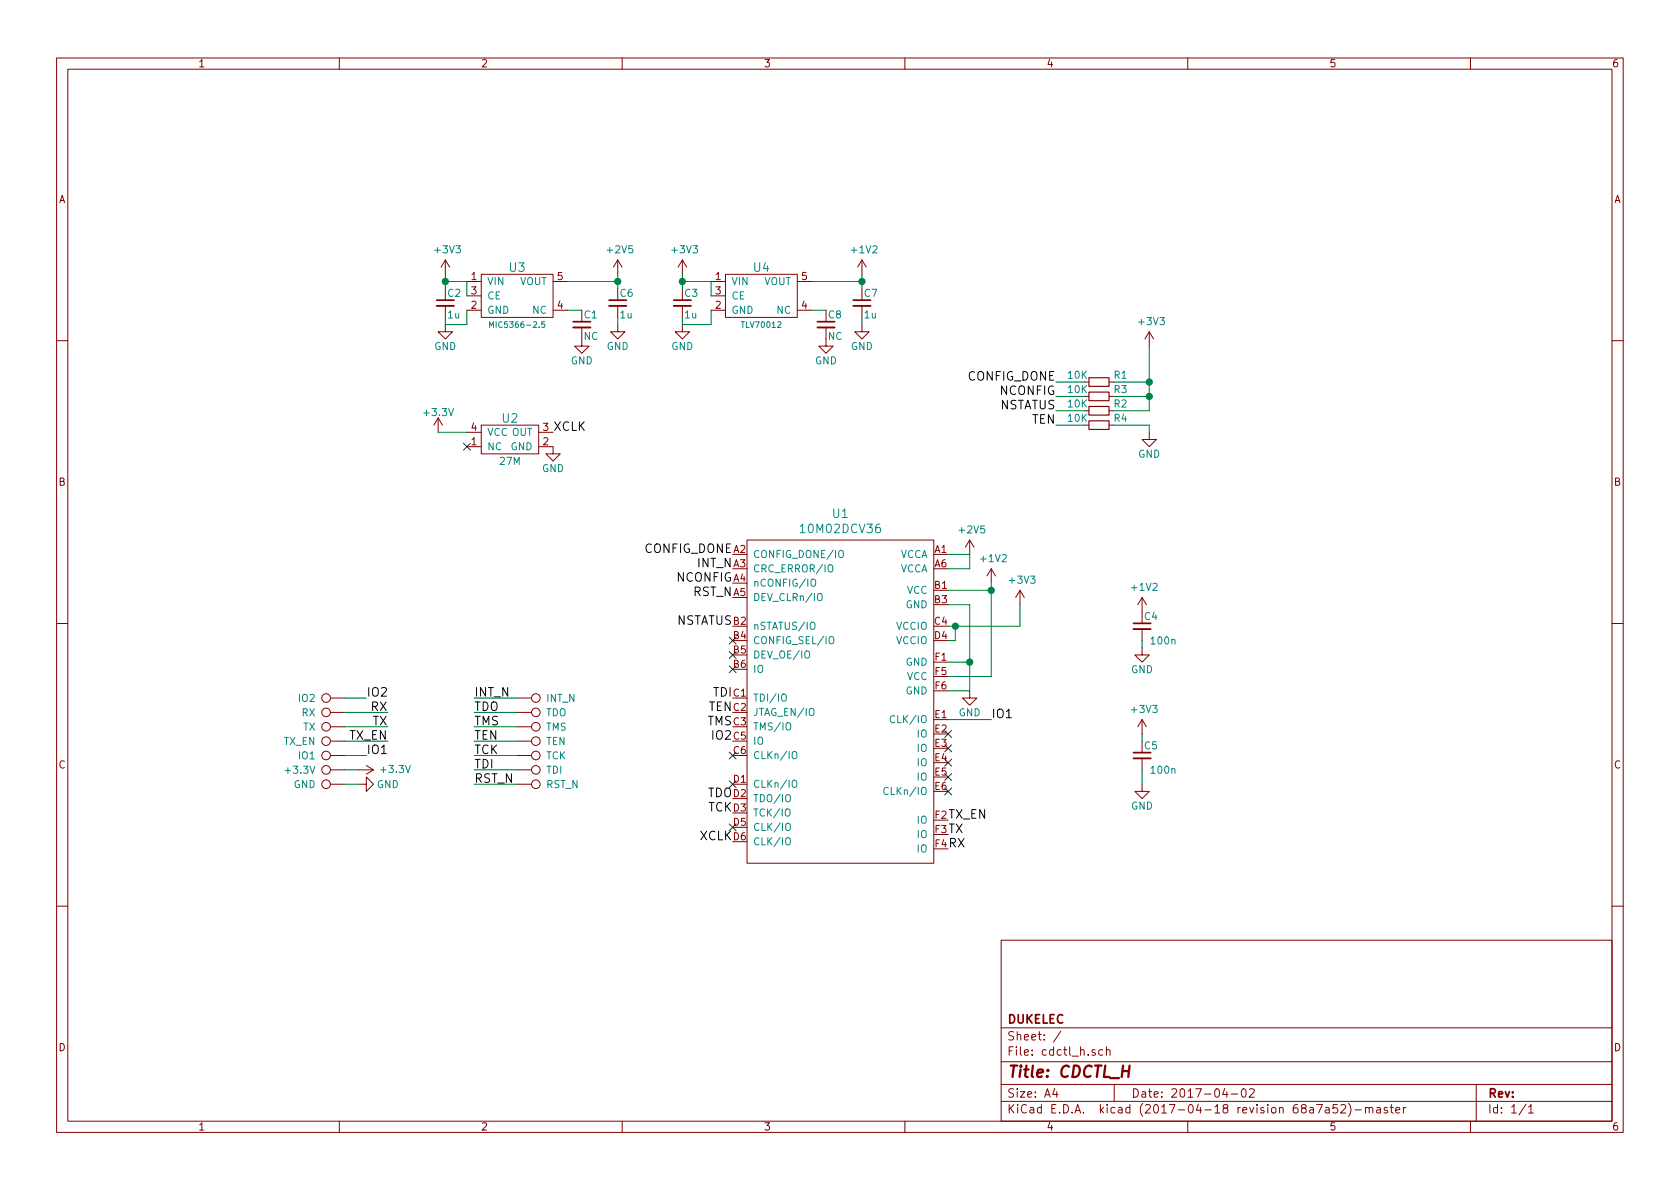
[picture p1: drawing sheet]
<svg xmlns="http://www.w3.org/2000/svg" width="297mm" height="210mm" viewBox="0 0 297 210" stroke-linecap="round" stroke-linejoin="round" font-family="sans-serif">
<g fill="none" stroke="#840000" stroke-width=".18">
<path d="M10 10.3h277v189.9h-277zM12 12.2h273v186.1h-273zM60 10.3v1.9M110 10.3v1.9M160 10.3v1.9M210 10.3v1.9M260 10.3v1.9M78.7 57.4v1.3h1.3l-1.3 1.2-1.2-1.2h1.2M78.7 46v2.5M78.7 54.1v2M78.7 46l-.7 1.2M78.7 46l.8 1.2"/>
<path d="M82.5 49.8h2.6M82.5 54.9h2.6M82.5 52.3h2.6M85.1 48.5h12.7v7.6h-12.7zM97.8 49.8h2.5M97.8 54.9h2.5M102.9 57.9v3.3h1.2l-1.2 1.3-1.3-1.3h1.3M109.2 57.4v1.3h1.3l-1.3 1.2-1.3-1.2h1.3M109.2 46l-.7 1.2M109.2 46v2.5M109.2 54.1v2M109.2 46l.8 1.2"/>
<path d="M120.6 57.4v1.3h1.3l-1.3 1.2-1.2-1.2h1.2M120.6 46v2.5M120.6 54.1v2M120.6 46l-.7 1.2M120.6 46l.8 1.2M125.7 49.8h2.6M125.7 54.9h2.6M125.7 52.3h2.6M128.3 48.5h12.7v7.6h-12.7zM141 49.8h2.5M141 54.9h2.5M146 57.9v3.3h1.3l-1.3 1.3-1.2-1.3h1.2"/>
<path d="M152.4 57.4v1.3h1.3l-1.3 1.2-1.3-1.2h1.3M152.4 46v2.5M152.4 54.1v2M152.4 46l-.8 1.2M152.4 46l.8 1.2M203.2 58.7l-.8 1.2M203.2 58.7v2.5M203.2 58.7l.8 1.2M10 60.2h2M77.5 73.9l-.8 1.3M77.5 73.9v2.5M77.5 73.9l.7 1.3"/>
<path d="M82.5 79h2.6M82.5 76.4h2.6M85.1 75.2h10.1v5.1h-10.1zM95.2 79h2.6v1.3h1.3l-1.3 1.2-1.3-1.2h1.3M95.2 76.4h2.6M196.1 67.6h.7M196.1 72.6h.7M196.1 70.1h.7M196.1 75.2h.7M203.2 76.4v1.3h1.3l-1.3 1.3-1.3-1.3h1.3M285 60.2h2M132.1 95.5h33v57.1h-33z"/>
<path d="M171.4 95.5l-.7 1.3M171.4 95.5v2.5M171.4 95.5l.8 1.3M10 110.3h2M175.3 100.6l-.8 1.2M175.3 100.6v2.5M175.3 100.6l.7 1.2M180.3 104.4l-.7 1.3M180.3 104.4v2.5M180.3 104.4l.8 1.3M201.9 114.5v1.3h1.3l-1.3 1.3-1.2-1.3h1.2M201.9 105.7v2.5"/>
<path d="M201.9 111.2v2.1M201.9 105.7l-.7 1.2M201.9 105.7l.8 1.2M285 110.3h2M58.4 136.1h2.6M58.4 128.5h2.6M58.4 133.6h2.6M58.4 126h2.6M58.4 131.1h2.6M58.4 138.7h2.6M58.4 123.4h2.6M63.5 138.7h1.3v1.2l1.2-1.2-1.2-1.3v1.3"/>
<path d="M63.5 136.1h2.5M64.8 135.4l1.2 .7M66 136.1l-1.2 .8M91.4 136.1h2.6M91.4 128.5h2.6M91.4 133.6h2.6M91.4 126h2.6M91.4 131.1h2.6M91.4 138.7h2.6M91.4 123.4h2.6M171.4 122.2v1.2h1.3l-1.3 1.3-1.2-1.3h1.2M201.9 138.7v1.2h1.3l-1.3 1.3-1.2-1.3h1.2"/>
<path d="M201.9 127.2v2.6M201.9 134.1v2M201.9 127.2l-.7 1.3M201.9 127.2l.8 1.3M10 160.2h2M177 166.3h108v32h-108zM285 160.2h2M60 198.3v1.9M110 198.3v1.9M160 198.3v1.9M177 194.8h108M177 191.8h108"/>
<path d="M177 187.8h108M177 181.8h108M186.5 192.5l-.4 1h1M186.8 193v1M187.6 182.3l-1.3 2M193.6 185.7l-.3-.1-.2 .2v.2l.5 .2v.3h-.5M195 185.7l-.4-.1-.3 .3v.6l.3 .1 .4-.1M195.6 185.7l.2-.1 .4 .1 .1 .9M195.6 185.1v1.5M197 191.8v3M210 198.3v1.9M216.6 192.5l-.4 1h.9"/>
<path d="M216.9 193v1M217.7 193.5h1.1M219.6 192.7l.4-.2a.94 .94 0 0 1 0 1.5 .82 .82 0 0 1-.4-1.3zM220.9 192.7l.2-.2h.4l.2 .2 .1 .3-1 1h1M232.8 195.3h1l-.7 1.5M234.4 195.9h.5l.1 .9M235 196.2l-.5 .1-.2 .2 .2 .3 .5-.1M236.4 195.3h-.7v.7l.2-.1 .5 .1 .1 .2-.1 .5-.2 .1-.5-.1M237.1 195.5l.2-.2h.3l.3 .2v.3l-.9 1h.9M238.4 195.1a1.71 1.71 0 0 1 0 2.3M239.6 196.3h1.1M241.4 196l.1-.1a.37 .37 0 0 1 .6 .1v.8"/>
<path d="M241.4 195.8v1M242.1 196l.2-.2 .3 .1 .1 .9M243.4 195.9h.6l.1 .9M244.1 196.2l-.5 .1-.2 .2 .2 .3 .5-.1M245.3 195.9l-.4-.1-.2 .2 .1 .3 .5 .1v.3h-.6M245.8 195.8h.6M246 195.3v1.3l.4 .2M246.8 196.3l.7-.1-.1-.3-.4-.1-.2 .2 .1 .7h.5M248.1 195.8v1M248.6 195.8l-.5 .3M260 198.3v1.9M261 191.8v6.5"/>
<path d="M269.8 195.2l-1.2 2M270.3 195.8l.4-.5v1.5M270.3 196.8h.8"/>
<circle cx="57.7" cy="126" r=".76"/>
<circle cx="57.7" cy="138.7" r=".76"/>
<circle cx="57.7" cy="136.1" r=".76"/>
<circle cx="57.7" cy="128.5" r=".76"/>
<circle cx="57.7" cy="131.1" r=".76"/>
<circle cx="57.7" cy="133.6" r=".76"/>
<circle cx="57.7" cy="123.4" r=".76"/>
<circle cx="94.7" cy="136.1" r=".76"/>
<circle cx="94.7" cy="128.5" r=".76"/>
<circle cx="94.7" cy="126" r=".76"/>
<circle cx="94.7" cy="133.6" r=".76"/>
<circle cx="94.7" cy="131.1" r=".76"/>
<circle cx="94.7" cy="138.7" r=".76"/>
<circle cx="94.7" cy="123.4" r=".76"/>
</g>
<path d="M199.7 188.4l-.2 2" fill="none" stroke="#840000" stroke-width=".41"/>
<g fill="none" stroke="#000084" stroke-width=".18">
<path d="M81.9 78.4l1.3 1.2M83.2 78.4l-1.3 1.2M128.9 112.7l1.2 1.2M128.9 115.2l1.2 1.2M128.9 117.7l1.2 1.3M130.1 112.7l-1.2 1.2M130.1 115.2l-1.2 1.2M130.1 117.7l-1.2 1.3M128.9 133l1.2 1.2M128.9 138.1l1.2 1.2M130.1 133l-1.2 1.2M130.1 138.1l-1.2 1.2"/>
<path d="M167 139.3l1.2 1.3M167 136.8l1.2 1.2M167 134.3l1.2 1.2M167 131.7l1.2 1.2M167 129.2l1.2 1.2M168.2 139.3l-1.2 1.3M168.2 136.8l-1.2 1.2M168.2 134.3l-1.2 1.2M168.2 131.7l-1.2 1.2M168.2 129.2l-1.2 1.2M128.9 145.7l1.2 1.2M130.1 145.7l-1.2 1.2"/>
</g>
<g fill="none" stroke="#008484" stroke-width=".18">
<path d="M86.6 57.9v-1l.3 .7 .3-.7v1M96.3 56.9h-.5v.5l.4-.1 .1 .5-.2 .1-.3-.1M148.3 97.5a.45 .45 0 0 1 .8 0 .88 .88 0 0 1-.3 1.1l-.3-.1a1.07 1.07 0 0 1-.2-1zM143.3 110.2l.3-.2a.44 .44 0 0 1 .5 .5l-.1 .6-.2 .2-.4-.1a1 1 0 0 1-.1-1zM143.4 102.6a.45 .45 0 0 1 .8 0 .88 .88 0 0 1-.3 1.1l-.3-.1a1.07 1.07 0 0 1-.2-1zM144.7 105l.1-.1a.44 .44 0 0 1 .6 .5l-.1 .6-.2 .2h-.4a.93 .93 0 0 1 0-1.2zM146.5 100a.45 .45 0 0 1 .7 0 .88 .88 0 0 1-.3 1.1h-.3a1.07 1.07 0 0 1-.1-1.1zM146.6 112.7a.45 .45 0 0 1 .8 0 .92 .92 0 0 1-.3 1.1h-.3a1.07 1.07 0 0 1-.2-1.1zM138.3 122.9l.2-.2a.44 .44 0 0 1 .5 .5v.6l-.3 .2-.3-.1a1 1 0 0 1-.1-1zM139 128a.45 .45 0 0 1 .8 0 .92 .92 0 0 1-.3 1.1l-.4-.1a1.07 1.07 0 0 1-.1-1zM140.1 138.1a.45 .45 0 0 1 .7 0 .88 .88 0 0 1-.2 1.1h-.4a1.07 1.07 0 0 1-.1-1.1zM140.1 133.1a.45 .45 0 0 1 .7 0 .88 .88 0 0 1-.2 1.1l-.4-.1a1.07 1.07 0 0 1-.1-1z"/>
<path d="M157 139.4a.6 .6 0 0 0-.8 .4 .6 .6 0 0 0 .6 .7l.2-.1M158.2 126.7a.6 .6 0 0 0-.9 .4 .6 .6 0 0 0 .6 .7l.3-.1M138.9 143.2l.2-.2a.45 .45 0 0 1 .6 .5v.4l-.2 .4h-.5a1 1 0 0 1-.1-1.1zM139 140.7a.45 .45 0 0 1 .7 0 .88 .88 0 0 1-.3 1.1l-.3-.1a1.07 1.07 0 0 1-.1-1zM139 145.8a.45 .45 0 0 1 .7 0 .88 .88 0 0 1-.3 1.1l-.3-.1a1.07 1.07 0 0 1-.1-1zM139 148.3a.45 .45 0 0 1 .7 0 .88 .88 0 0 1-.3 1.1l-.3-.1a1.07 1.07 0 0 1-.1-1z"/>
</g>
<path d="M77.2 54.1h3.1M101.3 57.9h3.1M107.7 54.1h3M119.1 54.1h3.1M144.5 57.9h3.1M150.9 54.1h3M200.4 111.2h3.1M200.4 134.1h3.1" fill="none" stroke="#840000" stroke-width=".33"/>
<path d="M77.2 53.1h3.1M101.3 56.9h3.1M107.7 53.1h3M119.1 53.1h3.1M144.5 56.9h3.1M150.9 53.1h3M200.4 110.2h3.1M200.4 133.1h3.1" fill="none" stroke="#840000" stroke-width=".3"/>
<g fill="none" stroke="#008400" stroke-width=".18">
<path d="M78.7 48.5v2.5M78.7 49.8h3.8v2.5M82.5 54.9v2.5h-3.8v-1.3M100.3 49.8h8.9M100.3 54.9h2.6M109.2 48.5v2.5M109.2 56.1v1.3M120.6 49.8h5.1v2.5M120.6 48.5v2.5M125.7 54.9v2.5h-5.1v-1.3M143.5 49.8h8.9M143.5 54.9h2.5"/>
<path d="M152.4 48.5v2.5M152.4 56.1v1.3M77.5 76.4h5M186.7 67.6h5.1M186.7 70.1h5.1M186.7 72.6h5.1M186.7 75.2h5.1M196.8 67.6h6.4M196.8 70.1h6.4M196.8 75.2h6.4v1.2M203.2 61.2v11.4h-6.4M167.6 98h3.8v2.6h-3.8"/>
<path d="M167.6 106.9h3.8v15.3h-3.8M167.6 117.1h3.8M167.6 104.4h7.7M168.9 110.7v2.6h-1.3M175.3 103.1v16.5h-7.7M180.3 106.9v3.8h-12.7M201.9 113.3v1.2M61 136.1h2.5M61 128.5h7.6M61 133.6h3.8M61 126h7.6M61 131.1h7.6"/>
<path d="M61 138.7h2.5M61 123.4h3.8M83.8 136.1h7.6M83.8 128.5h7.6M83.8 133.6h7.6M83.8 126h7.6M83.8 131.1h7.6M83.8 138.7h7.6M83.8 123.4h7.6M167.6 127.2h7.7M201.9 129.8v1.3M201.9 136.1v2.6"/>
</g>
<g fill="#008400" stroke="#008400" stroke-width=".25">
<circle cx="78.7" cy="49.8" r=".51"/>
<circle cx="152.4" cy="49.8" r=".51"/>
<circle cx="109.2" cy="49.8" r=".51"/>
<circle cx="120.7" cy="49.8" r=".51"/>
<circle cx="171.5" cy="117.1" r=".51"/>
<circle cx="175.3" cy="104.4" r=".51"/>
<circle cx="168.9" cy="110.7" r=".51"/>
<circle cx="203.2" cy="67.6" r=".51"/>
<circle cx="203.2" cy="70.1" r=".51"/>
</g>
<path d="M192.5 66.8h3.6v1.5h-3.6zM192.5 71.9h3.6v1.5h-3.6zM192.5 69.3h3.6v1.6h-3.6zM192.5 74.4h3.6v1.5h-3.6z" fill="none" stroke="#840000" stroke-width=".2"/>
<text font-size="2.8" fill="#840000" x="178" y="190.5">Title: CDCTL_H</text>
<g font-size="2.1" fill="#008484">
<text x="90.1" y="48.1">U3</text>
<text x="133.3" y="48.1">U4</text>
<text x="88.8" y="74.7">U2</text>
<text x="141.9" y="94.3">10M02DCV36</text>
<text x="147.2" y="91.6">U1</text>
</g>
<g font-size="2.1">
<text x="171.1" y="67.3">CONFIG_DONE</text>
<text x="176.9" y="69.8">NCONFIG</text>
<text x="97.8" y="76.2">XCLK</text>
<text x="176.7" y="72.4">NSTATUS</text>
<text x="182.4" y="74.9">TEN</text>
<text x="114" y="97.8">CONFIG_DONE</text>
<text x="123.4" y="100.3">INT_N</text>
<text x="119.8" y="102.9">NCONFIG</text>
<text x="122.6" y="105.4">RST_N</text>
<text x="119.5" y="110.5">NSTATUS</text>
<text x="64.8" y="123.2">IO2</text>
<text x="65.6" y="125.7">RX</text>
<text x="83.8" y="125.7">TDO</text>
<text x="83.8" y="123.2">INT_N</text>
<text x="125.3" y="125.7">TEN</text>
<text x="126.1" y="123.2">TDI</text>
<text x="61.7" y="130.8">TX_EN</text>
<text x="65.9" y="128.3">TX</text>
<text x="83.8" y="128.3">TMS</text>
<text x="83.8" y="130.8">TEN</text>
<text x="125.1" y="128.3">TMS</text>
<text x="126.1" y="130.8">IO2</text>
<text x="175.3" y="127">IO1</text>
<text x="64.8" y="133.3">IO1</text>
<text x="83.8" y="135.9">TDI</text>
<text x="83.8" y="133.3">TCK</text>
<text x="83.8" y="138.4">RST_N</text>
<text x="125.1" y="141">TDO</text>
<text x="125.2" y="143.5">TCK</text>
<text x="123.8" y="148.6">XCLK</text>
<text x="167.6" y="149.9">RX</text>
<text x="167.6" y="147.3">TX</text>
<text x="167.6" y="144.8">TX_EN</text>
</g>
<g font-size="2.1" fill="#840000">
<text x="178" y="184">Sheet: /</text>
<text x="178" y="181">DUKELEC</text>
<text x="178" y="186.7">File: cdctl_h.sch</text>
<text x="178" y="196.9">KiCad E.D.A. kicad (2017-04-18 revision 68a7a52)-master</text>
<text x="178" y="194.1">Size: A4</text>
<text x="200" y="194.1">Date: 2017-04-02</text>
<text x="263" y="194.1">Rev:</text>
<text x="263" y="196.9">Id: 1/1</text>
</g>
<g font-size="1.8" fill="#840000">
<text x="35" y="11.9">1</text>
<text x="85" y="11.9">2</text>
<text x="135" y="11.9">3</text>
<text x="185" y="11.9">4</text>
<text x="235" y="11.9">5</text>
<text x="285" y="11.9">6</text>
<text x="10.4" y="35.9">A</text>
<text x="285.4" y="35.9">A</text>
<text x="83.3" y="49.5">1</text>
<text x="83.3" y="52.1">3</text>
<text x="98.6" y="49.5">5</text>
<text x="126.5" y="49.5">1</text>
<text x="126.5" y="52.1">3</text>
<text x="141.8" y="49.5">5</text>
<text x="83.3" y="54.6">2</text>
<text x="98.6" y="54.6">4</text>
<text x="126.5" y="54.6">2</text>
<text x="141.8" y="54.6">4</text>
<text x="83.3" y="76.2">4</text>
<text x="96" y="76.2">3</text>
<text x="83.3" y="78.7">1</text>
<text x="96" y="78.7">2</text>
<text x="10.4" y="85.9">B</text>
<text x="285.4" y="85.9">B</text>
<text x="129.7" y="97.8">A2</text>
<text x="129.7" y="100.3">A3</text>
<text x="165.3" y="97.8">A1</text>
<text x="165.3" y="100.3">A6</text>
<text x="129.7" y="102.9">A4</text>
<text x="129.7" y="105.4">A5</text>
<text x="165.3" y="104.1">B1</text>
<text x="165.3" y="106.7">B3</text>
<text x="129.7" y="110.5">B2</text>
<text x="129.7" y="113">B4</text>
<text x="165.3" y="110.5">C4</text>
<text x="165.3" y="113">D4</text>
<text x="129.7" y="115.6">B5</text>
<text x="129.7" y="118.1">B6</text>
<text x="165.4" y="116.8">F1</text>
<text x="165.4" y="119.4">F5</text>
<text x="129.7" y="123.2">C1</text>
<text x="129.7" y="125.7">C2</text>
<text x="165.4" y="121.9">F6</text>
<text x="129.7" y="128.3">C3</text>
<text x="129.7" y="130.8">C5</text>
<text x="165.3" y="127">E1</text>
<text x="165.3" y="129.5">E2</text>
<text x="10.4" y="135.9">C</text>
<text x="129.7" y="133.3">C6</text>
<text x="165.3" y="132.1">E3</text>
<text x="165.3" y="134.6">E4</text>
<text x="165.3" y="137.2">E5</text>
<text x="285.4" y="135.9">C</text>
<text x="129.7" y="138.4">D1</text>
<text x="129.7" y="141">D2</text>
<text x="129.7" y="143.5">D3</text>
<text x="165.3" y="139.7">E6</text>
<text x="129.7" y="146">D5</text>
<text x="129.7" y="148.6">D6</text>
<text x="165.4" y="144.8">F2</text>
<text x="165.4" y="147.3">F3</text>
<text x="165.4" y="149.9">F4</text>
<text x="10.4" y="185.9">D</text>
<text x="285.4" y="185.9">D</text>
<text x="35" y="199.9">1</text>
<text x="85" y="199.9">2</text>
<text x="135" y="199.9">3</text>
<text x="185" y="199.9">4</text>
<text x="235" y="199.9">5</text>
<text x="285" y="199.9">6</text>
</g>
<g font-size="1.8" fill="#008484">
<text x="77" y="44.8">+3V3</text>
<text x="107.5" y="44.8">+2V5</text>
<text x="118.9" y="44.8">+3V3</text>
<text x="150.7" y="44.8">+1V2</text>
<text x="79.2" y="52.5">C2</text>
<text x="86.1" y="50.4">VIN</text>
<text x="86.1" y="53">CE</text>
<text x="91.9" y="50.4">VOUT</text>
<text x="109.7" y="52.5">C6</text>
<text x="121.1" y="52.5">C3</text>
<text x="129.3" y="50.4">VIN</text>
<text x="129.3" y="53">CE</text>
<text x="135.1" y="50.4">VOUT</text>
<text x="152.9" y="52.5">C7</text>
<text x="79.2" y="56.3">1u</text>
<text x="86.1" y="55.5">GND</text>
<text x="94.2" y="55.5">NC</text>
<text x="103.3" y="56.3">C1</text>
<text x="109.7" y="56.3">1u</text>
<text x="121.1" y="56.3">1u</text>
<text x="129.3" y="55.5">GND</text>
<text x="137.4" y="55.5">NC</text>
<text x="146.5" y="56.3">C8</text>
<text x="152.9" y="56.3">1u</text>
<text x="201.5" y="57.5">+3V3</text>
<text x="76.8" y="61.9">GND</text>
<text x="100.9" y="64.4">GND</text>
<text x="103.2" y="60.1">NC</text>
<text x="107.3" y="61.9">GND</text>
<text x="118.7" y="61.9">GND</text>
<text x="144.1" y="64.4">GND</text>
<text x="146.4" y="60.1">NC</text>
<text x="150.4" y="61.9">GND</text>
<text x="188.9" y="67">10K</text>
<text x="188.9" y="69.5">10K</text>
<text x="197" y="67">R1</text>
<text x="197" y="69.5">R3</text>
<text x="75.1" y="73.6">+3.3V</text>
<text x="86.1" y="77.1">VCC OUT</text>
<text x="188.9" y="72.1">10K</text>
<text x="188.9" y="74.6">10K</text>
<text x="197" y="72.1">R2</text>
<text x="197" y="74.6">R4</text>
<text x="86.1" y="79.6">NC</text>
<text x="88.5" y="82.2">27M</text>
<text x="90.3" y="79.6">GND</text>
<text x="95.8" y="83.5">GND</text>
<text x="201.2" y="80.9">GND</text>
<text x="169.7" y="94.3">+2V5</text>
<text x="133.1" y="98.7">CONFIG_DONE/IO</text>
<text x="133.1" y="101.2">CRC_ERROR/IO</text>
<text x="159.1" y="98.7">VCCA</text>
<text x="159.1" y="101.2">VCCA</text>
<text x="173.6" y="99.4">+1V2</text>
<text x="133.1" y="103.8">nCONFIG/IO</text>
<text x="133.1" y="106.3">DEV_CLRn/IO</text>
<text x="160.1" y="107.6">GND</text>
<text x="160.4" y="105">VCC</text>
<text x="178.6" y="103.2">+3V3</text>
<text x="200.2" y="104.5">+1V2</text>
<text x="133.1" y="111.4">nSTATUS/IO</text>
<text x="133.1" y="113.9">CONFIG_SEL/IO</text>
<text x="158.5" y="111.4">VCCIO</text>
<text x="158.5" y="113.9">VCCIO</text>
<text x="202.4" y="109.6">C4</text>
<text x="203.7" y="114">100n</text>
<text x="133.1" y="116.5">DEV_OE/IO</text>
<text x="133.1" y="119">IO</text>
<text x="160.1" y="117.7">GND</text>
<text x="200" y="119">GND</text>
<text x="52.8" y="124.1">IO2</text>
<text x="96.6" y="124.1">INT_N</text>
<text x="133.1" y="124.1">TDI/IO</text>
<text x="160.1" y="122.8">GND</text>
<text x="160.4" y="120.3">VCC</text>
<text x="50.1" y="131.7">TX_EN</text>
<text x="53.3" y="126.7">RX</text>
<text x="53.6" y="129.2">TX</text>
<text x="96.5" y="126.7">TDO</text>
<text x="96.5" y="129.2">TMS</text>
<text x="96.6" y="131.7">TEN</text>
<text x="133.1" y="126.6">JTAG_EN/IO</text>
<text x="133.1" y="129.2">TMS/IO</text>
<text x="133.1" y="131.7">IO</text>
<text x="158.1" y="127.9">CLK/IO</text>
<text x="162.2" y="130.4">IO</text>
<text x="169.5" y="126.7">GND</text>
<text x="200.2" y="126.1">+3V3</text>
<text x="50.6" y="136.8">+3.3V</text>
<text x="52.8" y="134.3">IO1</text>
<text x="67.5" y="136.7">+3.3V</text>
<text x="96.5" y="134.3">TCK</text>
<text x="96.6" y="136.8">TDI</text>
<text x="133.1" y="134.2">CLKn/IO</text>
<text x="162.2" y="133">IO</text>
<text x="162.2" y="135.5">IO</text>
<text x="202.4" y="132.5">C5</text>
<text x="203.7" y="136.8">100n</text>
<text x="51.9" y="139.4">GND</text>
<text x="66.6" y="139.4">GND</text>
<text x="96.6" y="139.4">RST_N</text>
<text x="133.1" y="139.3">CLKn/IO</text>
<text x="133.1" y="141.9">TDO/IO</text>
<text x="157" y="140.6">CLKn/IO</text>
<text x="162.2" y="138">IO</text>
<text x="200" y="143.2">GND</text>
<text x="133.1" y="144.4">TCK/IO</text>
<text x="133.1" y="146.9">CLK/IO</text>
<text x="133.1" y="149.5">CLK/IO</text>
<text x="162.2" y="145.7">IO</text>
<text x="162.2" y="148.2">IO</text>
<text x="162.2" y="150.7">IO</text>
</g>
<g font-size="1.4" fill="#008484">
<text x="87.4" y="58">MIC5366-2.5</text>
<text x="131.3" y="58">TLV70012</text>
</g>
</svg>
